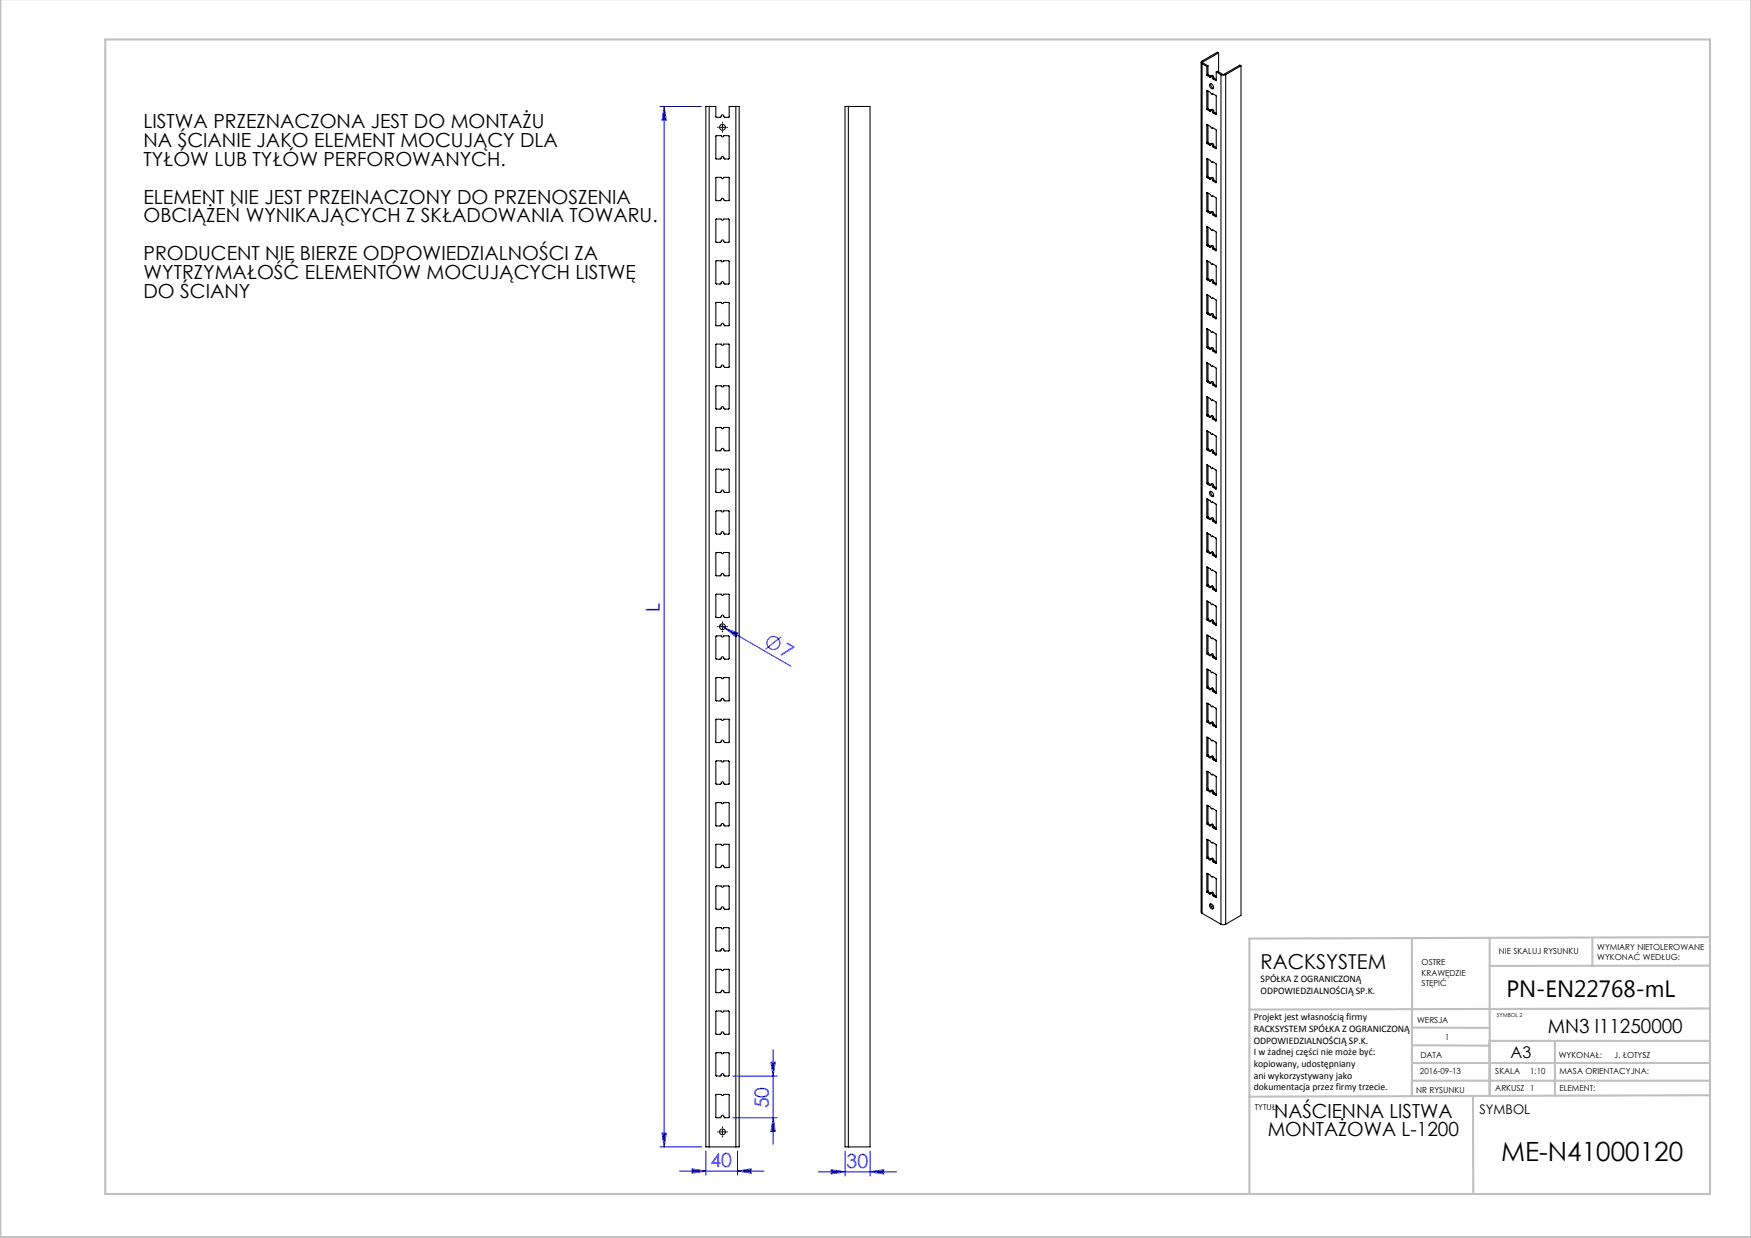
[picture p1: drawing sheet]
<svg xmlns="http://www.w3.org/2000/svg" width="420mm" height="297mm" viewBox="0 0 420 297" stroke-linecap="round" stroke-linejoin="round" font-family="sans-serif">
<g fill="none" stroke="#00f" stroke-width=".24">
<path d="M158.3 25.5h10M159.3 25.5v249.6M159.3 25.5l.5 3.3h-1zM172.7 150l17 9.8M173.9 150.7l3.1 1.2-.5 .9zM187.4 152.8l-3.8 2.9M175.8 258.1h10.6M184.9 254.8h1l-.5 3.3zM185.4 251.8v22.7M158.3 275.1h10M158.8 271.8h1l-.5 3.3zM169.3 276.1v5.8"/>
<path d="M175.8 268.1h10.6M176.9 276.1v5.8M185.4 268.1l.5 3.3h-1zM202.7 276.1v6M208.7 276.1v6M163 280.9h20.3M166 280.4l3.3 .5-3.3 .5zM176.9 280.9l3.3-.5v1zM196.3 281.1h18.7M199.4 280.6l3.3 .5-3.3 .5zM208.7 281.1l3.3-.5v1z"/>
<circle cx="185.5" cy="154.2" r="1.56"/>
</g>
<path d="M172.3 30.5h-.2M173.3 29.5v-.2M173.3 31.5v.2M174.3 30.5h.2M172.3 150.3h-.2M173.3 149.3v-.2M173.3 151.3v.2M174.3 150.3h.2M172.3 271.5h-.2M173.3 270.5v-.2M173.3 272.5v.2M174.3 271.5h.2" fill="none" stroke="#000" stroke-width=".24" stroke-dasharray="15.2 1.3 1.3 1.3"/>
<path d="M172.8 30.5h1M173.3 30v1M172.8 150.3h1M173.3 149.8v1M172.8 271.5h1M173.3 271v1" fill="none" stroke="#000" stroke-width=".24"/>
<g fill="none" stroke="#c0c0c0" stroke-width=".5">
<path d="M.1 -.1v296.9h419.9M25.2 9.5h385v276.9h-385zM338.7 225.2v37.8M357.3 225v37.9v-13.2M382 225.4v6.3M410.1 224.8l-110.4 .4v61.2M410.1 231.7h-52.8M338.7 259.3h71.5M338.7 255h71.5M338.7 250.8l18.6 .1M338.7 246.5l18.6 .1M357.3 249.7h52.9"/>
<path d="M373 249.7v13.2M410.1 241.9l-110.4 .3M353.3 262.9l.1 23.5M410.2 262.7l-110.5 .4"/>
</g>
<g fill="#00f">
<path d="M173.9 150.7l3.1 1.2-.5 .9z"/>
<path d="M166 280.4l3.3 .5-3.3 .5zM176.9 280.9l3.3-.5v1zM199.4 280.6l3.3 .5-3.3 .5zM208.7 281.1l3.3-.5v1z"/>
<path d="M185.4 268.1l.5 3.3h-1zM184.9 254.8h1l-.5 3.3z"/>
<path d="M159.3 25.5l.5 3.3h-1zM158.8 271.8h1l-.5 3.3z"/>
</g>
<g fill="none" stroke="#000" stroke-width=".25">
<path d="M288.1 15v203.8l.2 .3M288.3 15.3l1.2 .7M288.3 15.3v203.8M289.5 18l.1 .1M289.5 16v2M289.6 18.1l.6 .4M289.8 17.8l.1 .2M289.8 15.8l-.3 .2M289.8 17.8l-.3 .2M289.8 15.8v2M289.9 18l.5 .3M289.9 18l-.3 .1"/>
<path d="M290.4 18.4l-.2 .1M290.4 18.4l.2-.2 .2 .4M290.4 18.4h.1M290.5 18.2l.3-.2 .3 .4M290.8 18.6l.2 .4M290.8 18.6h.1M291 19l.6 .3M291.1 18.5l.2 .3M291.1 18.4l-.3 .2M291.1 18.5l-.3 .1M291.1 18.4v.1M291.3 18.8l-.3 .2"/>
<path d="M291.3 18.8l.4 .3M291.7 19.3h-.1M291.7 17.3l1.2 .6M291.7 17.3v2M292.3 12.7l-.3-.2-3.7 2.1a.34 .34 0 0 0-.2 .4 .34 .34 0 0 0 .2 .3M292.3 12.7l-4 2.3 1.5 .8M292.3 12.7v4.6M292.9 17.9l.5 .1 .6-.1M292.9 17.9v203.8M294 17.9v203.8M297.7 15.8l-.3-.2-4 2.3-1.4-.8-.3 .2M297.7 15.8l-3.7 2.1"/>
<path d="M297.7 15.8v203.8l-3.7 2.1M170.1 25.5h-.8v249.6h.8M170.1 25.5h1.6v2.6h1.2a.4 .4 0 0 1 .4-.6 .4 .4 0 0 1 .4 .6h1.2v-2.6h1.6M170.1 25.5v249.6M173 37.8a.3 .3 0 0 1 .3-.3 .3 .3 0 0 1 .3 .3M173 37.9l-.2 .2-1.1-.1v-5.3l1.3-.2a.3 .3 0 0 0 .3 .3 .3 .3 0 0 0 .3-.3l1.3 .2v5.3l-1.1 .1-.2-.2M173 37.8v.1M173.6 37.8v.1M176.5 25.5h.8v249.6h-.8M176.5 25.5v249.6M203.5 25.5h-.8v249.6h.8M203.5 25.5h5.2v249.6h-5.2"/>
<path d="M203.5 25.5v249.6M289.5 34.3l.1 .2M289.5 26.1l.1 .2M289.5 21.8v4.3M289.5 29.9v4.4M289.5 38.1v4.4M289.6 38.1l.8 .4 .2 .4 .2-.1 .9 .5v4.5M289.6 38.1h-.1M289.6 29.9l.8 .5 .2 .3 .2-.1 .9 .6v4.4M289.6 29.9h-.1M289.6 21.7l.8 .5 .2 .4 .2-.2 .9 .6v4.4M289.6 21.7l-.1 .1"/>
<path d="M289.6 34.5l.6 .3M289.6 26.3l.6 .4M289.8 26l.1 .1M289.8 34.1l.1 .2M289.8 21.8v4.2M289.8 30v4.1M289.8 38.2v4.1M289.8 26l-.3 .1M289.8 34.1l-.3 .2M289.9 26.1l.5 .4M289.9 26.1l-.3 .2M289.9 34.3l.5 .3"/>
<path d="M289.9 34.3l-.3 .2M290.2 20.2a.71 .71 0 0 1 .8 .3 .71 .71 0 0 1-.1 .8 .91 .91 0 0 1-.7-1.1zM290.4 34.7l.2-.1 .2 .3M290.4 34.7l-.2 .1M290.4 26.5l.2-.1 .2 .4M290.4 26.5l-.2 .2M290.4 34.7h.1M290.4 20.1a.97 .97 0 0 0 .7 1.1M290.5 26.4l.3-.2 .3 .4M290.5 34.6l.3-.2 .3 .4M290.8 35l.2 .3M290.8 26.8l.2 .3"/>
<path d="M290.8 26.8h.1M290.8 34.9v.1M290.9 22.5l-.1 .1M290.9 30.7h-.1M290.9 38.8l-.1 .1M291 35.3l.6 .4M291 27.1l.6 .4M291.1 26.6l.2 .4M291.1 34.8l.2 .3M291.1 26.6h.1M291.1 34.8h.1M291.1 26.6l-.3 .2"/>
<path d="M291.1 34.8l-.3 .2M291.3 27l-.3 .1M291.3 27l.4 .2M291.3 35.1l-.3 .2M291.3 35.1l.4 .3M291.7 35.6l-.1 .1M291.7 27.4l-.1 .1M173 57.8a.3 .3 0 0 1 .3-.3 .3 .3 0 0 1 .3 .3M173 57.9l-.2 .2-1.1-.1v-5.3l1.3-.2a.3 .3 0 0 0 .3 .3 .3 .3 0 0 0 .3-.3l1.3 .2v5.3l-1.1 .1-.2-.2M173 47.8a.3 .3 0 0 1 .3-.3 .3 .3 0 0 1 .3 .3M173 47.9l-.2 .2-1.1-.1v-5.3l1.3-.2a.3 .3 0 0 0 .3 .3 .3 .3 0 0 0 .3-.3l1.3 .2v5.3l-1.1 .1-.2-.2M173 47.8v.1"/>
<path d="M173 57.8v.1M173.6 47.8v.1M173.6 57.8v.1M289.5 58.8l.1 .2M289.5 50.6l.1 .2M289.5 42.5l.1 .1M289.5 46.3v4.3M289.5 54.4v4.4M289.6 54.4l.8 .5 .2 .3 .2-.1 .9 .6v4.4M289.6 54.4h-.1M289.6 46.2l.8 .5 .2 .4 .2-.2 .9 .6v4.4M289.6 46.2l-.1 .1"/>
<path d="M289.6 59l.6 .3M289.6 50.8l.6 .4M289.6 42.6l.6 .4M289.8 42.3l.1 .2M289.8 50.5l.1 .1M289.8 58.6l.1 .2M289.8 46.3v4.2M289.8 54.5v4.1M289.8 42.3l-.3 .2M289.8 50.5l-.3 .1M289.8 58.6l-.3 .2M289.9 42.5l.5 .3"/>
<path d="M289.9 42.5l-.3 .1M289.9 50.6l.5 .3M289.9 50.6l-.3 .2M289.9 58.8l.5 .3M289.9 58.8l-.3 .2M290.4 59.2l.2-.1 .2 .3M290.4 59.2l-.2 .1M290.4 51l.2-.1 .2 .4M290.4 51l-.2 .2M290.4 42.9l.2-.2 .2 .4M290.4 42.9l-.2 .1M290.4 42.9h.1"/>
<path d="M290.4 51h.1M290.4 59.2h.1M290.5 42.7l.3-.2 .3 .4M290.5 50.9l.3-.2 .3 .4M290.5 59l.3-.1 .3 .4M290.8 59.4l.2 .4M290.8 51.3l.2 .3M290.8 43.1l.2 .4M290.8 43.1h.1M290.8 51.3h.1M290.8 59.4h.1M290.9 47l-.1 .1"/>
<path d="M290.9 55.2h-.1M291 59.8l.6 .4M291 51.6l.6 .4M291 43.5l.6 .3M291.1 43l.2 .3M291.1 51.1l.2 .4M291.1 59.3l.2 .3M291.1 42.9v.1M291.1 51.1h.1M291.1 42.9l-.3 .2M291.1 51.1l-.3 .2M291.1 59.3l-.3 .1"/>
<path d="M291.3 43.3l-.3 .2M291.3 43.3l.4 .3M291.3 51.5l-.3 .1M291.3 51.5l.4 .2M291.3 59.6l-.3 .2M291.3 59.6l.4 .3M291.7 51.9l-.1 .1M291.7 43.8h-.1M171.7 62.6l1.3-.1a.3 .3 0 0 0 .3 .3 .3 .3 0 0 0 .3-.3h1.2l.1 .2v5.3l-1.2 .1a.4 .4 0 0 0-.4-.6 .4 .4 0 0 0-.4 .6l-1.2-.1zM173 77.8a.3 .3 0 0 1 .3-.3 .3 .3 0 0 1 .3 .3M173 77.9l-.2 .2-1.1-.1v-5.3l1.3-.2a.3 .3 0 0 0 .3 .3 .3 .3 0 0 0 .3-.3l1.3 .2v5.3l-1.1 .1-.2-.2M173 77.8v.1"/>
<path d="M173.6 77.8v.1M289.5 75.1l.1 .2M289.5 67l.1 .1M289.5 62.6v4.4M289.5 70.8v4.3M289.5 78.9v4.4M289.6 78.9l.8 .5 .2 .3 .2-.1 .9 .6v4.4M289.6 78.9h-.1M289.6 70.7l.8 .5 .2 .4 .2-.2 .9 .6v4.4M289.6 70.7l-.1 .1M289.6 62.6l.8 .4 .2 .4 .2-.1 .9 .5v4.5M289.6 62.6h-.1"/>
<path d="M289.6 75.3l.6 .3M289.6 67.1l.6 .4M289.8 66.8l.1 .2M289.8 75l.1 .1M289.8 62.7v4.1M289.8 70.8v4.2M289.8 79v4.1M289.8 66.8l-.3 .2M289.8 75l-.3 .1M289.9 67l.5 .3M289.9 67l-.3 .1M289.9 75.1l.5 .3"/>
<path d="M289.9 75.1l-.3 .2M290.4 75.5l.2-.1 .2 .4M290.4 75.5l-.2 .1M290.4 67.4l.2-.2 .2 .4M290.4 67.4l-.2 .1M290.4 67.4h.1M290.5 67.2l.3-.2 .3 .4M290.5 75.4l.3-.2 .3 .4M290.8 75.8l.2 .3M290.8 67.6l.2 .4M290.8 67.6h.1M290.9 63.3l-.1 .1"/>
<path d="M290.9 71.5l-.1 .1M290.9 79.7h-.1M291 76.1l.6 .4M291 68l.6 .3M291.1 67.5l.2 .3M291.1 75.6l.2 .4M291.1 67.4v.1M291.1 75.6h.1M291.1 67.4l-.3 .2M291.1 67.5l-.3 .1M291.1 75.6l-.3 .2M291.3 67.8l-.3 .2"/>
<path d="M291.3 67.8l.4 .2M291.3 76l-.3 .1M291.3 76l.4 .2M291.7 76.4l-.1 .1M291.7 68.3h-.1M291.7 60.1l-.1 .1M173 97.8a.3 .3 0 0 1 .3-.3 .3 .3 0 0 1 .3 .3M173 97.9l-.2 .2-1.1-.1v-5.3l1.3-.2a.3 .3 0 0 0 .3 .3 .3 .3 0 0 0 .3-.3l1.3 .2v5.3l-1.1 .1-.2-.2M173 87.8a.3 .3 0 0 1 .3-.3 .3 .3 0 0 1 .3 .3M173 87.9l-.2 .2-1.1-.1v-5.3l1.3-.2a.3 .3 0 0 0 .3 .3 .3 .3 0 0 0 .3-.3l1.3 .2v5.3l-1.1 .1-.2-.2M173 87.8v.1M173 97.8v.1"/>
<path d="M173.6 87.8v.1M173.6 97.8v.1M289.5 99.6l.1 .2M289.5 91.4l.1 .2M289.5 83.3l.1 .2M289.5 87.1v4.3M289.5 95.3v4.3M289.6 95.2l.8 .5 .2 .4 .2-.2 .9 .6v4.4M289.6 95.2l-.1 .1M289.6 87l.8 .5 .2 .4 .2-.1 .9 .5v4.5M289.6 87l-.1 .1M289.6 99.8l.6 .3"/>
<path d="M289.6 91.6l.6 .4M289.6 83.5l.6 .3M289.8 83.1l.1 .2M289.8 91.3l.1 .2M289.8 99.5l.1 .1M289.8 87.2v4.1M289.8 95.3v4.2M289.8 83.1l-.3 .2M289.8 91.3l-.3 .1M289.8 99.5l-.3 .1M289.9 83.3l.5 .3M289.9 83.3l-.3 .2"/>
<path d="M289.9 91.5l.5 .3M289.9 91.5l-.3 .1M289.9 99.6l.5 .3M289.9 99.6l-.3 .2M290.4 91.8l.2-.1 .2 .4M290.4 91.9l-.2 .1M290.4 83.7l.2-.1 .2 .3M290.4 83.7l-.2 .1M290.4 83.7h.1M290.4 91.8v.1M290.5 83.5l.3-.1 .3 .4M290.5 91.7l.3-.2 .3 .4"/>
<path d="M290.5 99.9l.3-.2 .3 .4M290.8 92.1l.2 .4M290.8 83.9l.2 .4M290.8 83.9h.1M290.8 92.1h.1M290.9 87.8l-.1 .1M290.9 96l-.1 .1M291 92.5l.6 .3M291 84.3l.6 .3M291.1 83.8l.2 .3M291.1 91.9l.2 .4M291.1 83.8h.1"/>
<path d="M291.1 91.9h.1M291.1 83.8l-.3 .1M291.1 91.9l-.3 .2M291.3 84.1l-.3 .2M291.3 84.1l.4 .3M291.3 92.3l-.3 .2M291.3 92.3l.4 .2M291.7 92.8h-.1M291.7 84.6h-.1M171.7 112.6l1.3-.1a.3 .3 0 0 0 .3 .3 .3 .3 0 0 0 .3-.3h1.2l.1 .2v5.3l-1.2 .1a.4 .4 0 0 0-.4-.6 .4 .4 0 0 0-.4 .6l-1.2-.1zM171.7 102.6l1.3-.1a.3 .3 0 0 0 .3 .3 .3 .3 0 0 0 .3-.3h1.2l.1 .2v5.3l-1.2 .1a.4 .4 0 0 0-.4-.6 .4 .4 0 0 0-.4 .6l-1.2-.1zM289.5 115.9l.1 .2"/>
<path d="M289.5 107.8l.1 .2M289.5 103.4v4.4M289.5 111.6v4.3M289.5 119.8v4.3M289.6 119.7l.8 .5 .2 .3 .2-.1 .9 .6v4.4M289.6 119.7l-.1 .1M289.6 111.5l.8 .5 .2 .4 .2-.1 .9 .5v4.5M289.6 111.5l-.1 .1M289.6 103.4l.8 .5 .2 .3 .2-.1 .9 .6v4.4M289.6 103.4h-.1M289.6 116.1l.6 .4M289.6 108l.6 .3"/>
<path d="M289.8 107.6l.1 .2M289.8 115.8l.1 .2M289.8 103.5v4.1M289.8 111.6v4.2M289.8 119.8v4.1M289.8 107.6l-.3 .2M289.8 115.8l-.3 .1M289.9 107.8l.5 .3M289.9 107.8l-.3 .2M289.9 116l.5 .3M289.9 116l-.3 .1M290.2 118a.71 .71 0 0 1 .8 .3 .71 .71 0 0 1-.1 .8 .91 .91 0 0 1-.7-1.1z"/>
<path d="M290.4 116.3l.2-.1 .2 .4M290.4 116.4l-.2 .1M290.4 108.2l.2-.1 .2 .3M290.4 108.2l-.2 .1M290.4 100l.2-.1 .2 .4M290.4 100l-.2 .1M290.4 100h.1M290.4 108.2h.1M290.4 116.3v.1M290.4 117.9a.97 .97 0 0 0 .7 1.1M290.5 108l.3-.1 .3 .4M290.5 116.2l.3-.2 .3 .4"/>
<path d="M290.8 116.6l.2 .3M290.8 108.4l.2 .4M290.8 100.3l.2 .3M290.8 100.3h.1M290.8 108.4h.1M290.9 104.1l-.1 .1M290.9 112.3l-.1 .1M291 116.9l.6 .4M291 108.8l.6 .3M291 100.6l.6 .4M291.1 100.1l.2 .4M291.1 108.3l.2 .3"/>
<path d="M291.1 116.4l.2 .4M291.1 100.1h.1M291.1 116.4h.1M291.1 100.1l-.3 .2M291.1 108.3l-.3 .1M291.1 116.4l-.3 .2M291.3 100.5l-.3 .1M291.3 100.5l.4 .2M291.3 108.6l-.3 .2M291.3 108.6l.4 .3M291.3 116.8l-.3 .1M291.3 116.8l.4 .2"/>
<path d="M291.7 117.3h-.1M291.7 109.1h-.1M291.7 100.9l-.1 .1M173 137.8a.3 .3 0 0 1 .3-.3 .3 .3 0 0 1 .3 .3M173 137.9l-.2 .2-1.1-.1v-5.3l1.3-.2a.3 .3 0 0 0 .3 .3 .3 .3 0 0 0 .3-.3l1.3 .2v5.3l-1.1 .1-.2-.2M173 127.8a.3 .3 0 0 1 .3-.3 .3 .3 0 0 1 .3 .3M173 127.9l-.2 .2-1.1-.1v-5.3l1.3-.2a.3 .3 0 0 0 .3 .3 .3 .3 0 0 0 .3-.3l1.3 .2v5.3l-1.1 .1-.2-.2M173 127.8v.1M173 137.8v.1M173.6 127.8v.1M173.6 137.8v.1M289.5 132.3l.1 .1"/>
<path d="M289.5 124.1l.1 .2M289.5 127.9v4.4M289.5 136.1v4.3M289.6 136l.8 .5 .2 .4 .2-.1 .9 .5v4.4M289.6 136l-.1 .1M289.6 127.9l.8 .4 .2 .4 .2-.1 .9 .6v4.4M289.6 127.9h-.1M289.6 132.4l.6 .4M289.6 124.3l.6 .3M289.8 123.9l.1 .2M289.8 132.1l.1 .2M289.8 128v4.1"/>
<path d="M289.8 136.1v4.2M289.8 123.9l-.3 .2M289.8 132.1l-.3 .2M289.9 124.1l.5 .3M289.9 124.1l-.3 .2M289.9 132.3l.5 .3M289.9 132.3l-.3 .1M290.4 132.7l.2-.1 .2 .3M290.4 132.7l-.2 .1M290.4 124.5l.2-.1 .2 .4M290.4 124.5l-.2 .1M290.4 132.7h.1"/>
<path d="M290.5 124.4l.3-.2 .3 .4M290.5 132.5l.3-.1 .3 .4M290.8 132.9l.2 .4M290.8 124.8l.2 .3M290.8 132.9h.1M290.9 120.5l-.1 .1M290.9 128.6l-.1 .1M290.9 136.8l-.1 .1M291 133.3l.6 .3M291 125.1l.6 .4M291.1 124.6l.2 .4M291.1 132.8l.2 .3"/>
<path d="M291.1 124.6h.1M291.1 132.8h.1M291.1 124.6l-.3 .2M291.1 132.8l-.3 .1M291.3 125l-.3 .1M291.3 125l.4 .2M291.3 133.1l-.3 .2M291.3 133.1l.4 .3M291.7 133.6h-.1M291.7 125.4l-.1 .1M171.7 152.6l1.3-.1a.3 .3 0 0 0 .3 .3 .3 .3 0 0 0 .3-.3h1.2l.1 .2v5.3l-1.2 .1a.4 .4 0 0 0-.4-.6 .4 .4 0 0 0-.4 .6l-1.2-.1zM171.7 142.6l1.3-.1a.3 .3 0 0 0 .3 .3 .3 .3 0 0 0 .3-.3h1.2l.1 .2v5.3l-1.2 .1a.4 .4 0 0 0-.4-.6 .4 .4 0 0 0-.4 .6l-1.2-.1z"/>
<path d="M289.5 156.8l.1 .1M289.5 148.6l.1 .2M289.5 140.4l.1 .2M289.5 144.3v4.3M289.5 152.4v4.4M289.6 152.4l.8 .4 .2 .4 .2-.1 .9 .6v4.4M289.6 152.4h-.1M289.6 144.2l.8 .5 .2 .3 .2-.1 .9 .6v4.4M289.6 144.2l-.1 .1M289.6 156.9l.6 .4M289.6 148.8l.6 .3M289.6 140.6l.6 .4"/>
<path d="M289.8 140.3l.1 .1M289.8 148.4l.1 .2M289.8 156.6l.1 .2M289.8 144.3v4.1M289.8 152.5v4.1M289.8 140.3l-.3 .1M289.8 148.4l-.3 .2M289.8 156.6l-.3 .2M289.9 140.4l.5 .4M289.9 140.4l-.3 .2M289.9 148.6l.5 .3M289.9 148.6l-.3 .2"/>
<path d="M289.9 156.8l.5 .3M289.9 156.8l-.3 .1M290.4 157.2l.2-.2 .2 .4M290.4 157.2l-.2 .1M290.4 149l.2-.1 .2 .4M290.4 149l-.2 .1M290.4 140.8l.2-.1 .2 .4M290.4 140.9l-.2 .1M290.4 140.8v.1M290.4 149h.1M290.4 157.2h.1M290.5 140.7l.3-.2 .3 .4"/>
<path d="M290.5 148.9l.3-.2 .3 .4M290.5 157l.3-.1 .3 .4M290.8 157.4l.2 .4M290.8 149.3l.2 .3M290.8 141.1l.2 .3M290.8 141.1h.1M290.8 149.3h.1M290.8 157.4h.1M290.9 145l-.1 .1M290.9 153.1l-.1 .1M291 157.8l.6 .3M291 149.6l.6 .4"/>
<path d="M291 141.4l.6 .4M291.1 140.9l.2 .4M291.1 149.1l.2 .3M291.1 157.3l.2 .3M291.1 140.9h.1M291.1 149.1h.1M291.1 157.3h.1M291.1 140.9l-.3 .2M291.1 149.1l-.3 .2M291.1 157.3l-.3 .1M291.3 141.3l-.3 .1M291.3 141.3l.4 .2"/>
<path d="M291.3 149.4l-.3 .2M291.3 149.4l.4 .3M291.3 157.6l-.3 .2M291.3 157.6l.4 .3M291.7 158.1h-.1M291.7 149.9l-.1 .1M291.7 141.7l-.1 .1M173 177.8a.3 .3 0 0 1 .3-.3 .3 .3 0 0 1 .3 .3M173 177.9l-.2 .2-1.1-.1v-5.3l1.3-.2a.3 .3 0 0 0 .3 .3 .3 .3 0 0 0 .3-.3l1.3 .2v5.3l-1.1 .1-.2-.2M173 167.8a.3 .3 0 0 1 .3-.3 .3 .3 0 0 1 .3 .3M173 167.9l-.2 .2-1.1-.1v-5.3l1.3-.2a.3 .3 0 0 0 .3 .3 .3 .3 0 0 0 .3-.3l1.3 .2v5.3l-1.1 .1-.2-.2M173 167.8v.1"/>
<path d="M173 177.8v.1M173.6 167.8v.1M173.6 177.8v.1M289.5 173.1l.1 .2M289.5 164.9l.1 .2M289.5 160.6v4.3M289.5 168.8v4.3M289.5 176.9v4.4M289.6 176.9l.8 .4 .2 .4 .2-.1 .9 .6v4.4M289.6 176.9h-.1M289.6 168.7l.8 .5 .2 .3 .2-.1 .9 .6v4.4M289.6 168.7l-.1 .1"/>
<path d="M289.6 160.5l.8 .5 .2 .4 .2-.1 .9 .5v4.4M289.6 160.5l-.1 .1M289.6 173.3l.6 .3M289.6 165.1l.6 .4M289.8 164.8l.1 .1M289.8 172.9l.1 .2M289.8 160.6v4.2M289.8 168.8v4.1M289.8 177v4.1M289.8 164.8l-.3 .1M289.8 172.9l-.3 .2M289.9 164.9l.5 .4"/>
<path d="M289.9 164.9l-.3 .2M289.9 173.1l.5 .3M289.9 173.1l-.3 .2M290.4 173.5l.2-.1 .2 .4M290.4 173.5l-.2 .1M290.4 165.3l.2-.1 .2 .4M290.4 165.4l-.2 .1M290.4 165.3v.1M290.5 165.2l.3-.2 .3 .4M290.5 173.4l.3-.2 .3 .4M290.8 173.8l.2 .3M290.8 165.6l.2 .3"/>
<path d="M290.8 165.6h.1M290.9 161.3l-.1 .1M290.9 169.5l-.1 .1M290.9 177.6l-.1 .1M291 174.1l.6 .4M291 165.9l.6 .4M291.1 165.4l.2 .4M291.1 173.6l.2 .3M291.1 165.4h.1M291.1 173.6h.1M291.1 165.4l-.3 .2M291.1 173.6l-.3 .2"/>
<path d="M291.3 165.8l-.3 .1M291.3 165.8l.4 .2M291.3 173.9l-.3 .2M291.3 173.9l.4 .3M291.7 174.4l-.1 .1M291.7 166.2l-.1 .1M171.7 192.6l1.3-.1a.3 .3 0 0 0 .3 .3 .3 .3 0 0 0 .3-.3h1.2l.1 .2v5.3l-1.2 .1a.4 .4 0 0 0-.4-.6 .4 .4 0 0 0-.4 .6l-1.2-.1zM173 187.8a.3 .3 0 0 1 .3-.3 .3 .3 0 0 1 .3 .3M173 187.9l-.2 .2-1.1-.1v-5.3l1.3-.2a.3 .3 0 0 0 .3 .3 .3 .3 0 0 0 .3-.3l1.3 .2v5.3l-1.1 .1-.2-.2M173 187.8v.1M173.6 187.8v.1M289.5 197.6l.1 .2"/>
<path d="M289.5 189.4l.1 .2M289.5 181.3l.1 .1M289.5 185.1v4.3M289.5 193.3v4.3M289.6 193.2l.8 .5 .2 .3 .2-.1 .9 .6v4.4M289.6 193.2l-.1 .1M289.6 185l.8 .5 .2 .4 .2-.1 .9 .5v4.4M289.6 185l-.1 .1M289.6 197.8l.6 .3M289.6 189.6l.6 .4M289.6 181.4l.6 .4M289.8 181.1l.1 .2"/>
<path d="M289.8 189.3l.1 .1M289.8 197.4l.1 .2M289.8 185.1v4.2M289.8 193.3v4.1M289.8 181.1l-.3 .2M289.8 189.3l-.3 .1M289.8 197.4l-.3 .2M289.9 181.3l.5 .3M289.9 181.3l-.3 .1M289.9 189.4l.5 .4M289.9 189.4l-.3 .2M289.9 197.6l.5 .3"/>
<path d="M289.9 197.6l-.3 .2M290.4 198l.2-.1 .2 .3M290.4 198l-.2 .1M290.4 189.8l.2-.1 .2 .4M290.4 189.8l-.2 .2M290.4 181.7l.2-.2 .2 .4M290.4 181.7l-.2 .1M290.4 181.7h.1M290.4 189.8h.1M290.4 198h.1M290.5 181.5l.3-.1 .3 .3M290.5 189.7l.3-.2 .3 .4"/>
<path d="M290.5 197.9l.3-.2 .3 .4M290.8 198.3l.2 .3M290.8 190.1l.2 .3M290.8 181.9l.2 .4M290.8 181.9h.1M290.8 190.1h.1M290.8 198.2v.1M290.9 185.8l-.1 .1M290.9 194l-.1 .1M291 198.6l.6 .4M291 190.4l.6 .4M291 182.3l.6 .3"/>
<path d="M291.1 181.8l.2 .3M291.1 189.9l.2 .4M291.1 198.1l.2 .3M291.1 181.7v.1M291.1 189.9h.1M291.1 198.1h.1M291.1 181.7l-.3 .2M291.1 189.9l-.3 .2M291.1 198.1l-.3 .1M291.1 198.1l-.3 .2M291.3 182.1l-.3 .2M291.3 182.1l.4 .3"/>
<path d="M291.3 190.3l-.3 .1M291.3 190.3l.4 .2M291.3 198.4l-.3 .2M291.3 198.4l.4 .3M291.7 198.9l-.1 .1M291.7 190.7l-.1 .1M291.7 182.6h-.1M173 217.8a.3 .3 0 0 1 .3-.3 .3 .3 0 0 1 .3 .3M173 217.9l-.2 .2-1.1-.1v-5.3l1.3-.2a.3 .3 0 0 0 .3 .3 .3 .3 0 0 0 .3-.3l1.3 .2v5.3l-1.1 .1-.2-.2M173 207.8a.3 .3 0 0 1 .3-.3 .3 .3 0 0 1 .3 .3M173 207.9l-.2 .2-1.1-.1v-5.3l1.3-.2a.3 .3 0 0 0 .3 .3 .3 .3 0 0 0 .3-.3l1.3 .2v5.3l-1.1 .1-.2-.2M173 207.8v.1"/>
<path d="M173 217.8v.1M173.6 207.8v.1M173.6 217.8v.1M288.3 219.1l4.6 2.6M289.5 213.9l.1 .2M289.5 205.8l.1 .1M289.5 201.4v4.4M289.5 209.6v4.3M289.6 209.5l.8 .5 .2 .4 .2-.2 .9 .6v4.4M289.6 209.5l-.1 .1M289.6 201.4l.8 .4 .2 .4 .2-.1 .9 .6v4.4M289.6 201.4h-.1"/>
<path d="M289.6 214.1l.6 .4M289.6 205.9l.6 .4M289.8 205.6l.1 .2M289.8 213.8l.1 .1M289.8 201.5v4.1M289.8 209.6v4.2M289.8 205.6l-.3 .2M289.8 213.8l-.3 .1M289.9 205.8l.5 .3M289.9 205.8l-.3 .1M289.9 213.9l.5 .4M289.9 213.9l-.3 .2"/>
<path d="M290.2 216.9a.71 .71 0 0 1 .8 .4 .71 .71 0 0 1-.1 .8 .91 .91 0 0 1-.7-1.2zM290.4 214.3l.2-.1 .2 .4M290.4 214.3l-.2 .2M290.4 206.2l.2-.2 .2 .4M290.4 206.2l-.2 .1M290.4 206.2h.1M290.4 214.3h.1M290.4 216.8a.97 .97 0 0 0 .7 1.1M290.5 206l.3-.1 .3 .3M290.5 214.2l.3-.2 .3 .4M290.8 214.6l.2 .3M290.8 206.4l.2 .4"/>
<path d="M290.8 206.4h.1M290.8 214.6h.1M290.9 202.1l-.1 .1M290.9 210.3l-.1 .1M291 217.3l-.5 .2M291 214.9l.6 .4M291 206.8l.6 .3M291.1 206.3l.2 .3M291.1 214.4l.2 .4M291.1 206.2v.1M291.1 214.4h.1M291.1 206.2l-.3 .2"/>
<path d="M291.1 206.3l-.3 .1M291.1 214.4l-.3 .2M291.3 206.6l-.3 .2M291.3 206.6l.4 .3M291.3 214.8l-.3 .1M291.3 214.8l.4 .2M291.7 215.2l-.1 .1M291.7 207.1h-.1M171.7 232.6l1.3-.1a.3 .3 0 0 0 .3 .3 .3 .3 0 0 0 .3-.3h1.2l.1 .2v5.3l-1.2 .1a.4 .4 0 0 0-.4-.6 .4 .4 0 0 0-.4 .6l-1.2-.1zM173 227.8a.3 .3 0 0 1 .3-.3 .3 .3 0 0 1 .3 .3M173 227.9l-.2 .2-1.1-.1v-5.3l1.3-.2a.3 .3 0 0 0 .3 .3 .3 .3 0 0 0 .3-.3l1.3 .2v5.3l-1.1 .1-.2-.2M173 227.8v.1"/>
<path d="M173.6 227.8v.1M292.9 221.7l.5 .2 .6-.2M173 257.8a.3 .3 0 0 1 .3-.3 .3 .3 0 0 1 .3 .3M173 257.9l-.2 .2-1.1-.1v-5.3l1.3-.2a.3 .3 0 0 0 .3 .3 .3 .3 0 0 0 .3-.3l1.3 .2v5.3l-1.1 .1-.2-.2M173 247.8a.3 .3 0 0 1 .3-.3 .3 .3 0 0 1 .3 .3M173 247.9l-.2 .2-1.1-.1v-5.3l1.3-.2a.3 .3 0 0 0 .3 .3 .3 .3 0 0 0 .3-.3l1.3 .2v5.3l-1.1 .1-.2-.2M173 247.8v.1M173 257.8v.1M173.6 247.8v.1M173.6 257.8v.1M170.1 275.1h6.4M173 267.8a.3 .3 0 0 1 .3-.3 .3 .3 0 0 1 .3 .3"/>
<path d="M173 267.9l-.2 .2-1.1-.1v-5.3l1.3-.2a.3 .3 0 0 0 .3 .3 .3 .3 0 0 0 .3-.3l1.3 .2v5.3l-1.1 .1-.2-.2M173 267.8v.1M173.6 267.8v.1"/>
<circle cx="173.3" cy="30.5" r=".7"/>
<circle cx="173.3" cy="150.3" r=".7"/>
<circle cx="173.3" cy="271.5" r=".7"/>
</g>
<text font-size="6.3" x="360.1" y="278.5">ME-N41000120</text>
<text font-size="5.6" x="361.3" y="239.1">PN-EN22768-mL</text>
<text font-size="4.9" x="302.4" y="232.4">RACKSYSTEM</text>
<g font-size="4.7">
<text x="34.4" y="30.7">LISTWA PRZEZNACZONA JEST DO MONTAŻU</text>
<text x="34.4" y="35.3">NA ŚCIANIE JAKO ELEMENT MOCUJĄCY DLA</text>
<text x="34.4" y="39.8">TYŁÓW LUB TYŁÓW PERFOROWANYCH.</text>
<text x="34.4" y="48.8">ELEMENT NIE JEST PRZEINACZONY DO PRZENOSZENIA</text>
<text x="34.4" y="53.4">OBCIĄŻEŃ WYNIKAJĄCYCH Z SKŁADOWANIA TOWARU.</text>
<text x="34.4" y="62.4">PRODUCENT NIE BIERZE ODPOWIEDZIALNOŚCI ZA</text>
<text x="34.4" y="67">WYTRZYMAŁOŚĆ ELEMENTÓW MOCUJĄCYCH LISTWĘ</text>
<text x="34.4" y="71.5">DO ŚCIANY</text>
<text x="371.2" y="247.8">MN3 I11250000</text>
<text x="305.7" y="268.1">NAŚCIENNA LISTWA</text>
<text x="304.1" y="272.6">MONTAŻOWA L-1200</text>
</g>
<g font-size="4.7" fill="#00f">
<text x="158.3" y="146.7" transform="rotate(-90 158.3 146.7)">L</text>
<text x="186.9" y="157" transform="rotate(30 186.9 157)">7</text>
<text x="184.4" y="265.9" transform="rotate(-90 184.4 265.9)">50</text>
<text x="170.4" y="279.9">40</text>
<text x="203.1" y="280.1">30</text>
</g>
<text font-size="3.9" x="362.3" y="253.8">A3</text>
<text font-size="3.2" x="354.9" y="267.2">SYMBOL</text>
<g font-size="2.4">
<text x="302.4" y="235.6">SPÓŁKA Z OGRANICZONĄ</text>
<text x="302.4" y="238.4">ODPOWIEDZIALNOŚCIĄ SP.K.</text>
<text x="300.7" y="244.7">Projekt jest własnością firmy</text>
<text x="300.7" y="247.5">RACKSYSTEM SPÓŁKA Z OGRANICZONĄ</text>
<text x="300.7" y="250.3">ODPOWIEDZIALNOŚCIĄ SP.K.</text>
<text x="300.7" y="253.1">I w żadnej części nie może być:</text>
<text x="300.7" y="256">kopiowany, udostępniany</text>
<text x="300.7" y="258.8">ani wykorzystywany jako</text>
<text x="300.7" y="261.6">dokumentacja przez firmy trzecie.</text>
</g>
<g font-size="2">
<text x="383.1" y="227.9">WYMIARY NIETOLEROWANE</text>
<text x="341" y="231.6">OSTRE</text>
<text x="359.5" y="228.9">NIE SKALUJ RYSUNKU</text>
<text x="383.1" y="230.4">WYKONAĆ WEDŁUG:</text>
<text x="341" y="234.1">KRAWĘDZIE</text>
<text x="341" y="236.6">STĘPIĆ</text>
<text x="339.9" y="245.4">WERSJA</text>
<text x="346.6" y="249.5">1</text>
<text x="340.6" y="257.7">2016-09-13</text>
<text x="340.7" y="253.8">DATA</text>
<text x="358.7" y="257.7">SKALA</text>
<text x="367" y="257.7">1:10</text>
<text x="373.9" y="253.8">WYKONAŁ:</text>
<text x="374.1" y="257.7">MASA ORIENTACYJNA:</text>
<text x="387.2" y="253.8">J. ŁOTYSZ</text>
<text x="339.7" y="262.3">NR RYSUNKU</text>
<text x="358.7" y="261.7">ARKUSZ 1</text>
<text x="374.1" y="261.7">ELEMENT:</text>
<text x="301" y="266.4">TYTUŁ:</text>
</g>
<text font-size="1.3" x="359" y="244">SYMBOL 2</text>
</svg>
